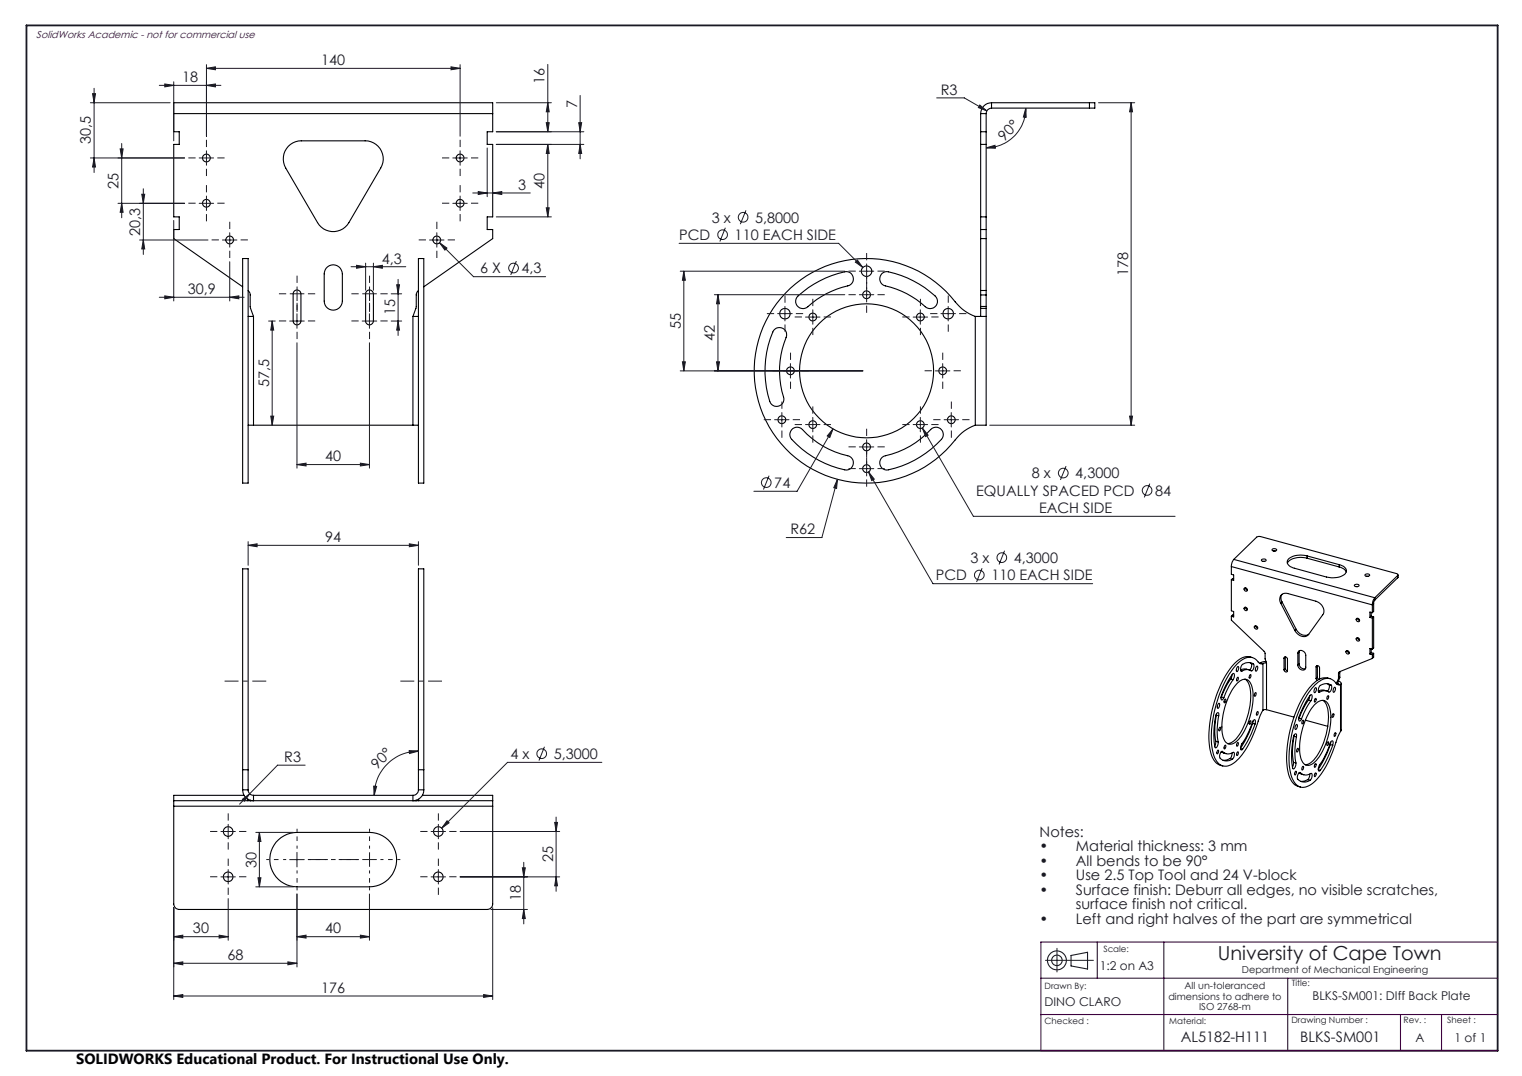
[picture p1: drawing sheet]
<svg xmlns="http://www.w3.org/2000/svg" width="420mm" height="297mm" viewBox="0 0 420 297" stroke-linecap="round" stroke-linejoin="round" font-family="sans-serif">
<g fill="none" stroke="#000" stroke-width=".3">
<path d="M47.9 31.4v-3h88.1v3M47.9 31.4h88.1M47.9 31.4v5h1.6v3.5h-1.6v20h1.6v3.5h-1.6v2.5l19.1 13.3M136 31.4v5h-1.6v3.5h1.6v20h-1.6v3.5h1.6v2.5l-19.1 13.3M270.6 31.4h1.5M270.6 39.9h1.5M270.6 36.4h1.5M270.6 31.4v48.8M272.1 31.4v48.8M273.6 29.8a1.51 1.51 0 0 0-1.5 1.6M273.6 28.4a3 3 0 0 0-3 3M273.6 28.4h27"/>
<path d="M273.6 28.4v1.4M273.6 29.8h27M300.6 28.4h1.5v1.4h-1.5M300.6 28.4v1.4M79.6 40.4a4.9 4.9 0 0 1 3.5-1.5h17.7a5 5 0 0 1 4.3 7.5l-8.8 15.1a5 5 0 0 1-8.7 0l-8.8-15.1a5.1 5.1 0 0 1 .8-6zM270.6 59.9h1.5M67 71.4h1.5v61.9h-1.5zM90 74a2.52 2.52 0 0 1 2.8-.8 2.52 2.52 0 0 1 1.7 2.4v7.5a2.5 2.5 0 0 1-2.5 2.5 2.5 2.5 0 0 1-2.5-2.5v-7.5zM115.5 71.4h1.4v61.9h-1.4zM243.4 75.5a1.95 1.95 0 0 1 1.8-.5 27.5 27.5 0 0 1 13.2 7.1 2.01 2.01 0 0 1-.4 2.6 2.01 2.01 0 0 1-2.7 0 24.5 24.5 0 0 0-11.4-5.9 2.04 2.04 0 0 1-.5-3.3zM270.6 63.4h1.5M270.6 65.9h1.5"/>
<path d="M68.5 87.3h1.5M68.5 80.2l.5 1 .1 3.7 .9 2.4M70 87.3v30.1M81.1 80.4a1.07 1.07 0 0 1 1.2-.3 1.07 1.07 0 0 1 .7 1v7.5a1.08 1.08 0 0 1-1 1.1 1.08 1.08 0 0 1-1.1-1.1v-7.5zM101.1 80.4a1.07 1.07 0 0 1 1.2-.3 1.07 1.07 0 0 1 .7 1v7.5a1.08 1.08 0 0 1-1 1.1 1.08 1.08 0 0 1-1.1-1.1v-7.5zM113.9 87.3h1.6M113.9 87.3v30.1M115.5 80.2l-.6 .9v3.7l-1 2.5M213.5 91.2a1.99 1.99 0 0 1 2.6-.5 1.99 1.99 0 0 1 .8 2.5 24.4 24.4 0 0 0-.6 16.9 2.01 2.01 0 0 1-1.6 2 2.01 2.01 0 0 1-2.3-1.3 27.6 27.6 0 0 1 1.1-19.6zM220.2 81.7a28.1 28.1 0 0 1 13.3-6.7 2 2 0 0 1 2 1.8 2 2 0 0 1-1.6 2.1 24.7 24.7 0 0 0-11.4 6 2.01 2.01 0 0 1-2.6-.5 2.01 2.01 0 0 1 .3-2.7zM269.1 87.3a13.8 13.8 0 0 1-6.7-5.5 31 31 0 0 0-45.4-1.1 31 31 0 0 0 2.1 45.4 31 31 0 0 0 45.1-5.3l1.9-1.8 3-1.6M269.1 87.3h3"/>
<path d="M269.1 87.3v30.1M270.6 80.2v1.2M270.6 84.6v.5M270.6 80.2h1.5M270.6 81.4v3.2M270.6 85.1v2.2M270.6 81.4h1.5M270.6 85.1h1.5M270.6 84.6h1.5M272.1 85.1v32.3h-3M272.1 80.2v1.2M272.1 84.6v.5"/>
<path d="M272.1 81.4v3.2M68.5 117.4h1.5M70 117.4h43.9M113.9 117.4h1.6M218.4 118.6a1.97 1.97 0 0 1 3 0 24.2 24.2 0 0 0 13 7.3 2 2 0 0 1 1 2.5 2 2 0 0 1-2.3 1.3 27.6 27.6 0 0 1-14.9-8.8 1.97 1.97 0 0 1 .2-2.3zM243.5 126.2l.4-.3a24.7 24.7 0 0 0 13.3-7.7 2.02 2.02 0 0 1 2.6 .4 2.02 2.02 0 0 1 0 2.7 27.6 27.6 0 0 1-15.1 8.4 2.02 2.02 0 0 1-1.8-1.3 2.02 2.02 0 0 1 .6-2.2zM339.8 156.4v2.1l.6 .2v1.5l-.6-.2M339.8 156.4l38.9 10.6M340.4 159.8l-.3-.1-.3 .3M340.5 154.4l-.5 .9-.2 1.1M340.5 154.4l6.4-6.2 .6-.1 37.9 10.2a.32 .32 0 0 1 .3 .2 .32 .32 0 0 1 0 .4M340.5 154.4l38.9 10.6"/>
<path d="M348.1 154.5l.1-.1a.75 .75 0 0 1 1.2 .3 .73 .73 0 0 1-1.3-.2zM348.5 154.9h.5M351 151.7a.71 .71 0 0 1 1.3 .2 .71 .71 0 0 1-1.3-.2zM351.4 152.1h.5M360.7 153.5a5.2 5.2 0 0 0-5.3 1.1 1.65 1.65 0 0 0 1.4 2.1l9.2 2.6a5.2 5.2 0 0 0 5.4-1.2 1.6 1.6 0 0 0-1.4-2.1l-.5-.1M360.7 154.1a5.4 5.4 0 0 0-5.3 1.1l-.2 .3M360.7 153.5l8.8 2.4M360.7 154.1l8.8 2.4M360.7 153.5v.6M369.5 156.5a2.53 2.53 0 0 1 2 1.4M369.5 155.9v.6M376.7 158.6a.77 .77 0 0 1 1.3 .3 .73 .73 0 0 1-1.3-.3z"/>
<path d="M377.1 159.1h.4M385.7 158.9l-6.3 6.1M385.7 159.5l-6.3 6.1M385.7 158.9v.6M385.8 158.7l-.1 .8M339.8 170.1v1.1l9.1 8.6 .2 .5v1.6l.4 1.1M339.8 160v8.6l.6 .2v1.5l-.6-.2M340.4 169.9l-.3-.1-.3 .3M343.4 167.7a.48 .48 0 0 1 .7 .2 .48 .48 0 0 1-.3 .7l-.4-.3zM343.4 162.3a.48 .48 0 0 1 .7 .2 .48 .48 0 0 1-.3 .7l-.4-.3zM343.6 162.2l.3 .5 .3 .2M343.6 167.6l.3 .5 .3 .1"/>
<path d="M346.2 172.8a.49 .49 0 0 1 .8 .2 .49 .49 0 0 1-.4 .7l-.4-.3zM346.5 172.7l.2 .5 .4 .1M353.4 166.5a1.73 1.73 0 0 1 0-2 1.73 1.73 0 0 1 2-.7l7.7 2.1a2.74 2.74 0 0 1 1.9 3.8l-3.9 5.4M353.4 166.5l3.9 7.6M353.8 164l-.3 .8 .3 1.4M353.8 166.2l3.9 7.5M353.8 166.2l-.4 .3M357.3 174.1a2.54 2.54 0 0 0 3.6 1.2l.2-.2M357.7 173.7a2.57 2.57 0 0 0 3.4 1.4M357.7 173.7l-.4 .4M358.5 180v3.2M358.5 180l-.4 .3"/>
<path d="M358.6 179.6l-.1 .4M371.5 179.7a.48 .48 0 0 1 .8 .1 .48 .48 0 0 1-.4 .7l-.5-.4zM371.8 179.6l.1 .3 .5 .3M373.8 161.5a.68 .68 0 0 1 .7-.3 .68 .68 0 0 1 .5 .6l-.2 .1a.68 .68 0 0 1-1-.4zM374.2 161.9h.4M374.3 176.1a.48 .48 0 0 1 .7-.1 .48 .48 0 0 1 .1 .7 .48 .48 0 0 1-.7 .1l-.2-.4zM374.3 170.7a.49 .49 0 0 1 .8 .2 .49 .49 0 0 1-.3 .7l-.5-.3zM374.6 170.7l.1 .3 .5 .3M374.6 176l.2 .5 .4 .1M378 170.4l.7 .2M378.4 170.1l-.4 .3M378.4 169v1.1"/>
<path d="M378.4 179.1v1.1M378.4 170.1l.7 .2M378.7 167v2.1M378.7 170.6v8.6M378.7 169.1l-.7-.2v1.5M378.7 179.2l-.7-.2v1.5M379.1 166.6v2.2l-.4 .3M379.1 170.3v8.6l-.4 .3M379.1 170.3l-.4 .3M379.1 166.6l-.4 .4M379.4 165l-.5 .9-.2 1.1M379.4 165.6l-.3 1"/>
<path d="M379.4 165v.6M335.6 197.4a21 21 0 0 0-.1 7.2M335.6 197.4l.7 .2M335.7 197.1l-.1 .3M336.3 194.2a.69 .69 0 0 1 .4 .6 .69 .69 0 0 1-.4 .6l-.1 .1a.79 .79 0 0 1 .1-1.3zM336.3 197.6l-.1 .8a18.4 18.4 0 0 0 0 6.4M336.3 197.6l-.1-.9a.87 .87 0 0 0-.7 1.1 19.7 19.7 0 0 0-.1 8.6 1.35 1.35 0 0 0 .8-1.6M337 192.4l-.1 .2M337 192.4l.7 .2M338 193.1v-.1a.54 .54 0 0 1 .3 .5 .54 .54 0 0 1-.4 .5l-.1-.4zM339.6 187.4l-1 1.7-1.6 3.3M339.6 187.4l.7 .2"/>
<path d="M340 186.3l-.4 1.1M340.3 187.6l-1.1 1.6-1.5 3.4M340.3 187.6l.2-.4a.85 .85 0 0 0-.2-1.3l-1.8 2.9a8.2 8.2 0 0 0-1.6 4l.3 .4 .5-.6M341.4 187.1l.1-.1a.56 .56 0 0 1-.2 .9zM341.5 188.5a2.16 2.16 0 0 1 3.3-.4 10.1 10.1 0 0 1 .7 7.5 16.2 16.2 0 0 1-4.7 9.4 1.92 1.92 0 0 1-3.2-1.2 18.5 18.5 0 0 1 2.2-13.1zM341.5 184a.69 .69 0 0 1 .4 .6 .69 .69 0 0 1-.4 .6v.1a.79 .79 0 0 1 0-1.3zM342.3 184.9l1.1-.3 1.2 .3M342.4 185.2h.3M343.6 187.5a5.1 5.1 0 0 1 1.6 4.5 18.9 18.9 0 0 1-4.7 12.5l-.7 .5-1.1 .2M344.8 182.9l.4 .2M345 186.2a.53 .53 0 0 1 .2 .6 .53 .53 0 0 1-.4 .4zM345 199a.53 .53 0 0 1 .2 .5 .53 .53 0 0 1-.4 .4z"/>
<path d="M345.2 183.1a1.59 1.59 0 0 1-.3 1.9M345.2 183.1l.7 .2M345.5 181.5a4.6 4.6 0 0 0-5.2 2 32.6 32.6 0 0 0-6.4 23.2 4.8 4.8 0 0 0 3.5 4.7M345.7 199.7a27.5 27.5 0 0 1-3.4 6.8M345.7 199.7l.6 .1M345.8 199l-.1 .7M345.9 183.3l.1 .6a.86 .86 0 0 1-.2 1 .86 .86 0 0 1-1.1 0h-1l-1 .3M345.9 183.3a2.2 2.2 0 0 0-3.6 1.4l.1 .5h.3M346.3 199.8a.85 .85 0 0 0-.2-1.2l-.5 .8a28.8 28.8 0 0 1-3.2 6.5 .67 .67 0 0 0 .3 1.1l.2-.2M346.3 199.8a27.1 27.1 0 0 1-3.4 7M346.3 191.3l.1-.1a.56 .56 0 0 1-.2 1zM346.8 183.9a.7 .7 0 0 1 0 1.2l-.1 .1a.79 .79 0 0 1 .1-1.3z"/>
<path d="M347 196.4a.53 .53 0 0 1 .2 .6 .53 .53 0 0 1-.5 .4zM347.8 183l-.2 .1M347.8 183l.7 .2M348.5 183.2a1.29 1.29 0 0 1-1.6-.8 3.1 3.1 0 0 0-4.6 .1 25.6 25.6 0 0 0-7.1 13.5 23.3 23.3 0 0 0 0 13.2 3.2 3.2 0 0 0 5.3 1.4 24.6 24.6 0 0 0 7-12.4l1-2.2M348.5 183.2v12.8M349.4 182.6l-1 .1-.6 .3M349.5 183l-1 .2M349.5 195.9l-1 .1M349.5 195.9l7.6 2M349.5 183v12.9M354.3 181.7a.49 .49 0 0 1 .6-.4 .49 .49 0 0 1 .4 .6v3.2M354.3 184.9a.49 .49 0 0 0 .4 .5 .49 .49 0 0 0 .6-.3"/>
<path d="M354.3 181.7v3.2M354.3 181.7l.4-.4v3.2M354.7 184.5l.2 .5 .4 .1M354.7 184.5l-.4 .4M357.7 200a.78 .78 0 0 1-.2 1.3l-.1-.7zM358.1 180.3a1.06 1.06 0 0 1 1.1-.8 1.06 1.06 0 0 1 1 .9l.1 3.7a1.06 1.06 0 0 1-1.1 .9 1.06 1.06 0 0 1-1-1l-.1-.5M358.1 180.3v3.2M358.4 198.3h.1M358.5 198.2l-.1 .3M358.5 183.2a1.37 1.37 0 0 0 1.8 1.3M358.5 198.2l.7 .2M358.5 183.2l-.4 .3"/>
<path d="M359.4 198.9l.2-.1 .1 .3a.44 .44 0 0 1 0 .5 .44 .44 0 0 1-.4 .1zM360.2 198.8l6.2 1.7M361.1 193.2l-1.4 2.3-1.2 2.7M361.1 193.2l.6 .2M361.4 192.1l-.3 1.1M361.7 193.4l-1.3 2.3-1.2 2.7M361.7 193.4l.2-.4a.85 .85 0 0 0-.2-1.3l-1.8 2.9a8.1 8.1 0 0 0-1.5 4l.2 .4 .6-.6M362.6 194.7a2.55 2.55 0 0 1 3.4-1 8.6 8.6 0 0 1 1 7 16.4 16.4 0 0 1-4.7 10.1 1.93 1.93 0 0 1-3.2-1.1 18.7 18.7 0 0 1 2.8-14.2zM362.9 192.9l.1-.1a.52 .52 0 0 1 .2 .5 .52 .52 0 0 1-.5 .4zM363 189.8a.81 .81 0 0 1-.3 1.4l-.1-.4zM363.2 184.1a.49 .49 0 0 1 .6-.4 .49 .49 0 0 1 .3 .6v3.2M363.2 187.3l.3 .5"/>
<path d="M363.2 184.1v3.2M363.2 184.1l.3-.4v3.2M363.5 186.9l.5 .6M363.5 186.9l-.3 .4M363.8 190.7l1.1-.2 1.2 .2M363.9 191l.2 .1M365 193.3a5.1 5.1 0 0 1 1.6 4.6 18.7 18.7 0 0 1-4.7 12.4l-1 .7-.7 .1M366.3 188.7l.4 .2M366.4 192.1l.1-.1a.53 .53 0 0 1 .1 .6 .53 .53 0 0 1-.4 .4zM366.7 188.9a1.59 1.59 0 0 1-.4 1.9M366.7 188.9l.6 .2M367 187.3a4.2 4.2 0 0 0-4.8 1.6 32.4 32.4 0 0 0-7.1 21.5 7.7 7.7 0 0 0 2.6 6.4l1.2 .4"/>
<path d="M367.3 189.1l.2 .6a1.21 1.21 0 0 1-.8 1.3 2.24 2.24 0 0 0-2.6 .1M367.3 189.1a2.2 2.2 0 0 0-3.5 1.4v.4l.3 .2M367.8 197.1l.3-.1v.3a.44 .44 0 0 1 0 .5 .44 .44 0 0 1-.5 .1zM368.2 189.7a.81 .81 0 0 1-.2 1.4l-.2-.4zM369 188.3l.3 .2v.3M369 188.3v.6M369.3 188.8l-.3 .1M369.3 188.8l.6 .2M369.3 188a.62 .62 0 0 1 .7 .3 .62 .62 0 0 1-.1 .7M369.3 187.5l-.3 .8M369.3 188l-.3 .3M369.4 187.3l-.1 .2"/>
<path d="M369.4 185.9v1.4M369.7 187.1l-.4 .9M369.7 187.1l-.4 .4M369.7 186.9v.2M369.7 185.5v1.4M369.7 185.5l-.3 .4M369.7 186.9l-.3 .4M369.7 185.4v.1M369.9 189a1.27 1.27 0 0 1-1.5-.8 3.2 3.2 0 0 0-4.7 .1 25.5 25.5 0 0 0-7 13.5 23.2 23.2 0 0 0 0 13.2 3.2 3.2 0 0 0 5.3 1.4 22.2 22.2 0 0 0 6.4-10.6l.8-2.5 .7-1.4M369.9 189v12.9M370.1 188.7v12.9l-.2 .3M378 180.5l.7 .2"/>
<path d="M378.4 180.2l-.4 .3M378.4 180.2l.7 .1M378.7 181.7l-9.1 3.7-.2 .5M378.7 180.7v1M379.1 180.3v1.1l-.4 .3M379.1 180.3l-.4 .4M67 212.5v-55.5h1.5v55.5M67 212.5v5.5M67 218a3 3 0 0 0 3 3v-1.5M67 212.5h1.5M67 218h1.5M67.3 219.5h-19.4v1.5"/>
<path d="M68.5 212.5v5.5M68.5 218a1.51 1.51 0 0 0 1.5 1.5M70 219.5h43.9M115.5 212.5v-55.5h1.4v55.5M115.5 212.5v5.5M115.5 218a1.57 1.57 0 0 1-1.6 1.5M115.5 212.5h1.4M115.5 218h1.4M116.6 219.5h19.4v1.5M116.9 212.5v5.5M116.9 218a3 3 0 0 1-3 3v-1.5M335.5 204.6l-.3 1.3"/>
<path d="M335.5 204.6l.7 .2M336.1 207.1a.53 .53 0 0 1 .2 .5 .53 .53 0 0 1-.5 .4zM336.5 200.9l.1-.1a.56 .56 0 0 1-.2 .9zM337 207.5l1.3 .5M337.2 207.4h.2M337.4 207.4a2.51 2.51 0 0 0 3.1 .3 1.61 1.61 0 0 1-.4 1.8M337.4 207.4a1.35 1.35 0 0 0-.8 1.6 1.35 1.35 0 0 0 1.4 1l1.2-.1 .9-.4M338 205.8v-.1a.54 .54 0 0 1 .3 .6 .54 .54 0 0 1-.4 .4l-.1-.4zM339.4 209.4l-.8 .4-1.1 .1M339.4 209.4l.7 .1M340 207.9l-.2 1.1-.4 .4M341.4 207.6l.1-.1a.56 .56 0 0 1-.2 1z"/>
<path d="M341.4 205.1l.1-.1a.59 .59 0 0 1-.2 .9zM342.3 206.7l.6 .1M356.9 210.4l-.2 1.3M356.9 210.4l.7 .2M357.1 203.2a18.7 18.7 0 0 0-.2 7.2M357.1 203.2l.7 .2M357.1 202.9v.3M357.5 213v-.1a.52 .52 0 0 1 .2 .5 .52 .52 0 0 1-.4 .4zM357.8 203.4l-.2 .8a18.2 18.2 0 0 0 0 6.4M357.8 203.4l-.1-.8a.6 .6 0 0 0-.8 .7v.3a19.7 19.7 0 0 0-.1 8.6 1.35 1.35 0 0 0 .8-1.6M358.1 206.5l.2 .3a.44 .44 0 0 1 0 .5 .44 .44 0 0 1-.5 .2zM358.5 213.4l1.3 .5"/>
<path d="M358.6 213.2l.2 .1M358.8 213.3a2.51 2.51 0 0 0 3.1 .2 1.61 1.61 0 0 1-.4 1.9M358.8 213.3a1.35 1.35 0 0 0-.8 1.5 1.35 1.35 0 0 0 1.5 1l.8 .1 1.2-.5M359.4 211.6l.2-.1a.59 .59 0 0 1-.3 1zM360.9 215.2l-.9 .4-1 .1M360.9 215.2l.6 .2M361.4 213.7l-.1 .9-.4 .6M362.9 213.4h.1a.52 .52 0 0 1 .2 .5 .52 .52 0 0 1-.5 .4zM362.9 210.9l.1-.1a.56 .56 0 0 1 .2 .5 .56 .56 0 0 1-.5 .4zM363.8 212.5l.5 .1M366.4 204.8h.2v.2a.44 .44 0 0 1 0 .5 .44 .44 0 0 1-.4 .2zM367.1 205.5l-1.4 3.4-1.9 3.4"/>
<path d="M367.1 205.5l.7 .2M367.2 204.9l-.1 .6M367.8 205.7a.69 .69 0 0 0-.3-1.2l-.4 .7a28.8 28.8 0 0 1-3.2 6.5 .67 .67 0 0 0 .2 1.1l.2-.2M367.8 205.7a27.7 27.7 0 0 1-3.5 6.9M368.4 202.3v-.1a.56 .56 0 0 1 .2 .6 .56 .56 0 0 1-.4 .4zM47.9 221v1.5M47.9 222.5v27a1.57 1.57 0 0 0 1.6 1.5h84.9a1.57 1.57 0 0 0 1.6-1.5v-27M47.9 221h20.5M47.9 222.5h88.1M68.4 221h.6M68.4 220.6v.4M69 221h.1"/>
<path d="M69 220.9v.1M69.1 221h45.7M69.1 220.9v.1M76.2 232.5a7.8 7.8 0 0 1 5.8-2.7h20a7.5 7.5 0 0 1 7.4 7.5 7.5 7.5 0 0 1-7.4 7.5h-20a7.5 7.5 0 0 1-6.8-4.3 7.5 7.5 0 0 1 1-8zM114.8 221h.1M114.8 220.9v.1M114.9 221h.6M114.9 220.9v.1M115.5 221h20.5M115.5 220.6v.4M136 221v1.5"/>
<circle cx="57" cy="56.1" r="1.07"/>
<circle cx="57" cy="43.6" r="1.08"/>
<circle cx="126.9" cy="56.1" r="1.07"/>
<circle cx="127" cy="43.6" r="1.08"/>
<circle cx="63.4" cy="66.2" r="1.07"/>
<circle cx="120.5" cy="66.2" r="1.07"/>
<circle cx="239.1" cy="74.9" r="1.45"/>
<circle cx="216.6" cy="86.6" r="1.45"/>
<circle cx="224.3" cy="87.5" r="1.07"/>
<circle cx="239.1" cy="81.3" r="1.08"/>
<circle cx="254" cy="87.5" r="1.07"/>
<circle cx="261.6" cy="86.6" r="1.45"/>
<circle cx="215.7" cy="115.9" r="1.08"/>
<circle cx="218.1" cy="102.4" r="1.07"/>
<circle cx="224.3" cy="117.2" r="1.07"/>
<circle cx="239.1" cy="102.4" r="18.5"/>
<circle cx="254" cy="117.2" r="1.07"/>
<circle cx="260.1" cy="102.4" r="1.07"/>
<circle cx="262.5" cy="115.9" r="1.08"/>
<circle cx="239.1" cy="129.3" r="1.07"/>
<circle cx="239.1" cy="123.4" r="1.07"/>
<circle cx="63" cy="229.5" r="1.33"/>
<circle cx="120.9" cy="229.5" r="1.33"/>
<circle cx="63" cy="242" r="1.32"/>
<circle cx="120.9" cy="242" r="1.32"/>
</g>
<g fill="none" stroke="#191924" stroke-width=".28">
<path d="M57 18.9l2.4-.5v.9zM57 17.8v19.8M57 18.9h70M124.5 18.4l2.5 .5-2.5 .4zM127 17.8v19.8M151.2 17.8v18.6M24.9 28.4h22.1M25.5 25.9h.9l-.4 2.5zM26 24.4v23.2M33.6 39.6v20.5M44 23.6h17M45.5 23.2l2.4 .4-2.4 .4z"/>
<path d="M47.9 22.6v16.3M57 23.6l2.4-.4v.8zM136.9 39.9h24.2M136.9 36.4h24.2M136.9 28.4h15.3M150.7 33.9h.9l-.4 2.5zM151.2 39.9l.4 2.5h-.9zM151.2 28.4l.4 2.5h-.9zM151.2 39.9v20M159.7 33.9h.8l-.4 2.5zM160.1 39.9l.4 2.5h-.8zM160.1 26.3v17.5"/>
<path d="M258.5 27h7.6l6.2 3.6M270.4 29l1.9 1.6-2.3-.9zM283.1 29.8l.1 2.6-.8-.1zM283.1 29.8a11 11 0 0 1-11 11M303.1 28.4h10M312.1 28.4l.4 2.5h-.8zM312.1 28.4v89M24.9 43.6h26M26 43.6l.4 2.5h-.9zM32.6 56.1h18.3M33.2 41.1h.8l-.4 2.5zM33.6 56.1l.4 2.5h-.8z"/>
<path d="M39.1 53.6h.8l-.4 2.5zM39.5 52.1v18.1M55 43.6h3.9M55 56.1h3.9M57 41.6v4M57 54.1v4M125 43.6h3.9M125 56.1h3.9M127 41.6v4M127 54.1v4M130.5 53.3h15.8M132 52.9l2.4 .4-2.4 .4z"/>
<path d="M134.4 40.8v13.5M136 53.3l2.5-.4v.8zM136.9 59.9h15.3M150.7 57.4h.9l-.4 2.5zM205.8 58.1l-1.5 3.8M272.1 40.8l2.5-.7 .1 .8zM38.5 66.2h18.9M39.5 66.2l.4 2.5h-.8zM47.9 60.9v22.2M61.4 66.2h4M63.4 64.2v4M63.4 72.2v10.9"/>
<path d="M96.9 73.6h15.1M98.4 73.2l2.5 .4-2.5 .4zM100.9 72.6v7.5M103 73.6l2.5-.4v.8zM103 72.6v7.5M109.5 78.6h.7l-.3 2.5zM109.9 77.1v15.5M118.5 66.2h4M120.5 64.2v4M121.3 67l2 1.5-.5 .5zM121.3 67l9.4 9.4h19.9M142.5 72.1l-1.6 3.8"/>
<path d="M187.4 67.2h44l6.7 6.6M187.7 74.9h45.4M188.7 74.9l.4 2.5h-.8zM188.7 74.9v27.5M200.2 62.9l-1.6 3.8M236 72.4l.6-.6 1.5 2zM237.1 74.9h4M239.1 72.8v4.1M239.1 79.4v4M44 82.1h23.4M45.5 81.7l2.4 .4-2.4 .4zM63.4 82.1l2.5-.4v.8z"/>
<path d="M74.1 88.6h1.9M75.1 88.6l.4 2.5h-.8zM75.1 88.6v28.8M79.9 88.6h4.1M82 86.6v4M82 94.6v34.6M99.9 88.6h4.1M102 86.6v4M102 94.6v34.6M107.9 88.6h2.9M107.9 81.1h2.9M109.9 88.6l.3 2.5h-.7z"/>
<path d="M188.3 99.9h.8l-.4 2.5zM197.1 81.3h36M197.7 99.9h.8l-.4 2.5zM198.1 81.3l.4 2.6h-.8zM198.1 81.3v21.1M214.6 86.6h4M216.6 84.6v4M222.3 87.5h4M224.3 85.5v4M237.1 81.3h4M252 87.5h4M254 85.5v4"/>
<path d="M259.6 86.6h4.1M261.7 84.6v4M74.7 114.9h.8l-.4 2.5zM187.7 102.4h50.4M213.7 115.8h4M215.8 113.9v4M218.1 100.4v3.9M222.3 117.2h4M224.3 115.2v4M229.9 118.4l-.9 2.4-.7-.5zM229.9 118.4l-9.9 17.2h-12M252 117.2h4"/>
<path d="M254 115.2v4M254.5 118.1l1.6 2-.7 .4zM254.5 118.1l14.1 24.4h55.7M258.1 102.4h4M260.1 100.4v3.9M260.5 115.8h4M262.5 113.9v4M273.1 117.4h40M311.7 114.9h.8l-.4 2.5zM82 128.2l2.5-.4v.8zM82 128.2h20M99.4 127.8l2.6 .4-2.6 .4z"/>
<path d="M212.2 131.3l-1.5 3.8M231.1 132.3l-.2 2.5-.8-.2zM231.1 132.3l-4.3 16.1h-9.8M237.1 123.4h4M237.1 129.4h4M239.1 121.4v4M239.1 127.3v4.1M239.7 130.3l1.6 2-.7 .3zM239.7 130.3l17.8 30.8h44M294.2 128.7l-1.6 3.8M317.3 133.5l-1.5 3.8M68.5 150.5l2.4-.4v.8z"/>
<path d="M68.5 149.5v6.5M68.5 150.5h47M113 150.1l2.5 .4-2.5 .4zM115.5 149.5v6.5M271 156.8l-1.5 3.9M277.2 152l-1.5 3.8M84.2 211.2h-7.6l-10.5 10.8M103.1 217l.8 .1-.6 2.4zM112.9 207.2l2.6 .1-2.5 .7zM115.5 207.3a12.3 12.3 0 0 0-12.2 12.2M150.2 206.1l-1.5 3.8M166.1 210.4h-26l-18.2 18.2"/>
<path d="M61 229.5h3.9M63 227.5v4M66.9 220.6l2-1.5-1.4 2.1zM70.6 229.8h10.4M71.6 229.8l.4 2.5h-.8zM71.6 229.8v15M79.9 237.3h4.1M82 235.3v4M119 229.5h3.9M121 227.5v4M123.4 226.6l.5 .5-2 1.5zM127 229.5h27.4"/>
<path d="M144.1 239.5h.9l-.5 2.5zM144.5 238v17M153.1 227h.7l-.3 2.5zM153.5 225.5v20.5M47.9 258.5l2.5-.4v.8zM47.9 250.5v25.4M47.9 258.5h15.1M60.5 258.1l2.5 .4-2.5 .4zM61 242h3.9M63 240v4M63 248v11.5M70.6 244.8h10.4"/>
<path d="M71.2 242.3h.8l-.4 2.5zM82 258.5l2.5-.4v.8zM82 258.5h20M82 246.8v20.1M99.4 258.1l2.6 .4-2.6 .4zM102 246.8v12.7M119 242h3.9M121 240v4M127 242h27.4M135.5 251h10.1M136 250.5v25.4M144.5 251l.5 2.5h-.9z"/>
<path d="M153.5 242l.3 2.5h-.7zM47.9 265.9l2.5-.4v.8zM47.9 274.9l2.5-.4v.8zM47.9 265.9h34.1M47.9 274.9h88.1M79.4 265.5l2.6 .4-2.6 .4zM133.5 274.5l2.5 .4-2.5 .4zM288.5 265.1h13.2M291.7 261.8v6.5"/>
<circle cx="205.1" cy="60" r="1.34"/>
<circle cx="141.7" cy="74" r="1.34"/>
<circle cx="199.4" cy="64.8" r="1.32"/>
<circle cx="211.5" cy="133.2" r="1.34"/>
<circle cx="293.4" cy="130.6" r="1.33"/>
<circle cx="316.6" cy="135.4" r="1.33"/>
<circle cx="270.2" cy="158.7" r="1.33"/>
<circle cx="276.5" cy="153.9" r="1.32"/>
<circle cx="149.5" cy="208" r="1.33"/>
</g>
<g fill="none" stroke="#191924" stroke-width=".3">
<path d="M295.6 263.7l4.5-.8v4.6l-4.5-.9z"/>
<circle cx="291.6" cy="265.1" r="2.61"/>
<circle cx="291.7" cy="265.1" r="1.45"/>
</g>
<g fill="none" stroke="#191924" stroke-width=".28" stroke-dasharray="15.2 1.3 1.3 1.3" stroke-linecap="butt">
<path d="M54 56.1h-2M54 43.6h-2M57 53.1v-2M57 59.1v2M57 40.6v-2M57 46.6v2M60 56.1h2M60 43.6h2M124 56.1h-2M124 43.6h-2M127 53.1v-2M127 59.1v2"/>
<path d="M127 40.6v-2M127 46.6v2M130 56.1h2M130 43.6h2M60.4 66.2h-2M63.4 63.2v-2M63.4 69.2v2M66.4 66.2h2M82 78.1v-2M102 78.1v-2M117.5 66.2h-2M120.5 63.2v-2"/>
<path d="M120.5 69.2v2M123.5 66.2h2M236.1 74.8h-2M239.1 71.8v-2M239.1 77.8v2M239.1 78.3v-2M242.1 74.8h2M79 88.6h-2M79 81.1h-2M82 85.6v-2M82 91.6v2M82 81.1v-2"/>
<path d="M82 81.1h-2M82 81.1v2M82 81.1h2M82 84.1v2M85 88.6h2M85 81.1h2M99 88.6h-2M99 81.1h-2M102 85.6v-2M102 91.6v2M102 81.1v-2M102 81.1h-2"/>
<path d="M102 81.1v2M102 81.1h2M102 84.1v2M105 88.6h2M105 81.1h2M213.6 86.6h-2M216.6 83.6v-2M216.6 89.6v2M218.1 99.3v-2M219.6 86.6h2M221.3 87.5h-2M224.3 84.5v-2"/>
<path d="M224.3 90.5v2M227.3 87.5h2M236.1 81.3h-2M239.1 84.3v2M242.1 81.3h2M251 87.5h-2M254 84.5v-2M254 90.5v2M257 87.5h2M258.7 86.6h-2M260.1 99.3v-2M261.7 83.6v-2"/>
<path d="M261.7 89.6v2M264.7 86.6h2M212.8 115.8h-2M215.1 102.3h-2M215.8 112.8v-2M215.8 118.8v2M218.1 105.3v2M218.8 115.8h2M221.1 102.3h2M221.3 117.2h-2M224.3 114.2v-2M227.3 117.2h2"/>
<path d="M251 117.2h-2M254 114.2v-2M257 117.2h2M257.1 102.3h-2M259.5 115.8h-2M260.1 105.3v2M262.5 112.8v-2M262.5 118.8v2M263.1 102.3h2M265.5 115.8h2M224.3 120.2v2M236.1 123.3h-2"/>
<path d="M236.1 129.3h-2M239.1 120.3v-2M239.1 126.3v2M239.1 126.3v-2M239.1 132.3v2M242.1 123.3h2M242.1 129.3h2M254 120.2v2M60 229.5h-2M63 226.5v-2M63 232.5v2M63 239v-2"/>
<path d="M66 229.5h2M102 237.3v-2M102 237.3h-2M102 237.3v2M102 237.3h2M118 229.5h-2M121 226.5v-2M121 232.5v2M121 239v-2M124 229.5h2M60 242h-2M63 245v2"/>
<path d="M66 242h2M118 242h-2M121 245v2M124 242h2"/>
</g>
<path d="M62 188h11.5M122 188h-11.5" fill="none" stroke="#191924" stroke-width=".28" stroke-dasharray="15.2 1.3 1.3 1.3" stroke-dashoffset="11.4" stroke-linecap="butt"/>
<path d="M79 237.3h-5.5M82 234.3v-5.5M85 237.3h5.5M99 237.3h-5.5M102 234.3v-5.5M105 237.3h5.5M82 240.3v5.5M102 240.3v5.5" fill="none" stroke="#191924" stroke-width=".28" stroke-dasharray="15.2 1.3 1.3 1.3" stroke-dashoffset="14.4" stroke-linecap="butt"/>
<path d="M85 237.3h14" fill="none" stroke="#191924" stroke-width=".28" stroke-dasharray="15.2 1.3 1.3 1.3" stroke-dashoffset="10.1" stroke-linecap="butt"/>
<path d="M7.3 7h406v283h-406z" fill="none" stroke="#191924" stroke-width=".5"/>
<path d="M287.2 270h126.1M302.8 260v10M321.2 260v30M355.4 270v20M413.3 260h-126.1v30h126.1M287.2 280h126.1M386.5 280v10M397.8 280v10" fill="none" stroke="#400040" stroke-width=".3"/>
<g fill="#191924">
<path d="M60.5 258.1l2.5 .4-2.5 .4zM47.9 258.5l2.5-.4v.8zM79.4 265.5l2.6 .4-2.6 .4zM47.9 265.9l2.5-.4v.8z"/>
<path d="M57 18.9l2.4-.5v.9zM124.5 18.4l2.5 .5-2.5 .4zM45.5 23.2l2.4 .4-2.4 .4zM57 23.6l2.4-.4v.8zM132 52.9l2.4 .4-2.4 .4zM136 53.3l2.5-.4v.8zM82 128.2l2.5-.4v.8zM99.4 127.8l2.6 .4-2.6 .4zM121.3 67l1.5 2 .5-.5zM98.4 73.2l2.5 .4-2.5 .4zM103 73.6l2.5-.4v.8zM45.5 81.7l2.4 .4-2.4 .4zM63.4 82.1l2.5-.4v.8zM270.4 29l-.4 .7 2.3 .9zM231.1 132.3l-1 2.3 .8 .2zM229.9 118.4l-1.6 1.9 .7 .5zM236.6 71.8l-.6 .6 2.1 1.4zM239.7 130.3l.9 2.3 .7-.3zM254.5 118.1l.9 2.4 .7-.4zM82 258.5l2.5-.4v.8zM99.4 258.1l2.6 .4-2.6 .4zM66.9 220.6l.6 .6 1.4-2.1zM123.4 226.6l-1.5 2 2-1.5z"/>
<path d="M272.1 40.8l2.5-.7 .1 .8zM283.1 29.8l.1 2.6-.8-.1z"/>
<path d="M112.9 207.2l2.6 .1-2.5 .7zM103.1 217l.8 .1-.6 2.4z"/>
<path d="M150.7 57.4h.9l-.4 2.5zM151.2 39.9l.4 2.5h-.9z"/>
<path d="M150.7 33.9h.9l-.4 2.5zM151.2 28.4l.4 2.5h-.9zM26 43.6l.4 2.5h-.9zM25.5 25.9h.9l-.4 2.5z"/>
<path d="M33.2 41.1h.8l-.4 2.5zM33.6 56.1l.4 2.5h-.8zM159.7 33.9h.8l-.4 2.5zM160.1 39.9l.4 2.5h-.8zM109.5 78.6h.7l-.3 2.5zM109.9 88.6l.3 2.5h-.7zM75.1 88.6l.4 2.5h-.8zM74.7 114.9h.8l-.4 2.5zM39.1 53.6h.8l-.4 2.5zM39.5 66.2l.4 2.5h-.8zM198.1 81.3l.4 2.6h-.8zM197.7 99.9h.8l-.4 2.5zM188.7 74.9l.4 2.5h-.8zM188.3 99.9h.8l-.4 2.5zM71.6 229.8l.4 2.5h-.8zM71.2 242.3h.8l-.4 2.5zM153.1 227h.7l-.3 2.5zM153.5 242l.3 2.5h-.7zM144.1 239.5h.9l-.5 2.5zM144.5 251l.5 2.5h-.9z"/>
<path d="M312.1 28.4l.4 2.5h-.8zM311.7 114.9h.8l-.4 2.5z"/>
<path d="M68.5 150.5l2.4-.4v.8zM113 150.1l2.5 .4-2.5 .4z"/>
<path d="M47.9 274.9l2.5-.4v.8zM133.5 274.5l2.5 .4-2.5 .4z"/>
</g>
<text font-size="5.3" fill="#191924" x="336" y="265.1">University of Cape Town</text>
<text font-size="4.1" x="21" y="293.7">SOLIDWORKS Educational Product. For Instructional Use Only.</text>
<g font-size="4" fill="#191924">
<text x="88.6" y="18">140</text>
<text x="50.3" y="22.7">18</text>
<text x="150.3" y="23.3" transform="rotate(-90 150.3 23.3)">16</text>
<text x="159.3" y="29.7" transform="rotate(-90 159.3 29.7)">7</text>
<text x="259.6" y="26.1">R3</text>
<text x="25.1" y="39.8" transform="rotate(-90 25.1 39.8)">30,5</text>
<text x="277.1" y="39.1" transform="rotate(-45 277.1 39.1)">90°</text>
<text x="32.7" y="52.1" transform="rotate(-90 32.7 52.1)">25</text>
<text x="143" y="52.4">3</text>
<text x="150.3" y="52.1" transform="rotate(-90 150.3 52.1)">40</text>
<text x="38.7" y="65" transform="rotate(-90 38.7 65)">20,3</text>
<text x="196.4" y="61.4">3 x</text>
<text x="208.4" y="61.4">5,8000</text>
<text x="187.4" y="66.2">PCD</text>
<text x="202.7" y="66.2">110 EACH SIDE</text>
<text x="105.3" y="72.7">4,3</text>
<text x="132.5" y="75.4">6 X</text>
<text x="143.9" y="75.4">4,3</text>
<text x="311.3" y="76.2" transform="rotate(-90 311.3 76.2)">178</text>
<text x="51.8" y="81.2">30,9</text>
<text x="109" y="87.1" transform="rotate(-90 109 87.1)">15</text>
<text x="187.9" y="90.8" transform="rotate(-90 187.9 90.8)">55</text>
<text x="197.3" y="94.1" transform="rotate(-90 197.3 94.1)">42</text>
<text x="74.3" y="106.8" transform="rotate(-90 74.3 106.8)">57,5</text>
<text x="89.8" y="127.3">40</text>
<text x="213.7" y="134.7">74</text>
<text x="269.4" y="136.8">EQUALLY SPACED PCD</text>
<text x="284.7" y="132">8 x</text>
<text x="296.7" y="132">4,3000</text>
<text x="318.8" y="136.8">84</text>
<text x="286.7" y="141.6">EACH SIDE</text>
<text x="89.8" y="149.6">94</text>
<text x="218.1" y="147.5">R62</text>
<text x="267.8" y="155.4">3 x</text>
<text x="279.8" y="155.4">4,3000</text>
<text x="258.2" y="160.2">PCD</text>
<text x="273.6" y="160.2">110 EACH SIDE</text>
<text x="140.8" y="209.5">4 x</text>
<text x="152.8" y="209.5">5,3000</text>
<text x="78.5" y="210.3">R3</text>
<text x="104.1" y="212.4" transform="rotate(-45 104.1 212.4)">90°</text>
<text x="286.9" y="231">Notes:</text>
<text x="70.7" y="239.5" transform="rotate(-90 70.7 239.5)">30</text>
<text x="152.6" y="238" transform="rotate(-90 152.6 238)">25</text>
<text x="286.9" y="235">•</text>
<text x="286.9" y="239">•</text>
<text x="296.9" y="235">Material thickness: 3 mm</text>
<text x="296.9" y="239">All bends to be 90°</text>
<text x="286.9" y="243">•</text>
<text x="296.9" y="243">Use 2.5 Top Tool and 24 V-block</text>
<text x="143.7" y="248.7" transform="rotate(-90 143.7 248.7)">18</text>
<text x="286.9" y="247">•</text>
<text x="296.9" y="247">Surface finish: Deburr all edges, no visible scratches,</text>
<text x="296.9" y="251">surface finish not critical.</text>
<text x="53.3" y="257.6">30</text>
<text x="89.8" y="257.6">40</text>
<text x="286.9" y="255">•</text>
<text x="296.9" y="255">Left and right halves of the part are symmetrical</text>
<text x="62.8" y="265">68</text>
<text x="88.6" y="274">176</text>
<text x="325.8" y="287.5">AL5182-H111</text>
<text x="358.8" y="287.5">BLKS-SM001</text>
</g>
<g font-size="3.3" fill="#191924">
<text x="303.5" y="267.8">1:2 on A3</text>
<text x="362.2" y="275.9">BLKS-SM001: DIff Back Plate</text>
<text x="288.2" y="277.6">DINO CLARO</text>
<text x="390.6" y="287.6">A</text>
<text x="401.4" y="287.6">1 of 1</text>
</g>
<text font-size="2.8" fill="#400040" x="10" y="10.5">SolidWorks Academic - not for commercial use</text>
<g font-size="2.7" fill="#191924">
<text x="342.7" y="268.7">Department of Mechanical Engineering</text>
<text x="322.4" y="275.9">dimensions to adhere to</text>
<text x="326.9" y="272.9">All un-toleranced</text>
<text x="330.9" y="278.9">ISO 2768-m</text>
</g>
<g font-size="2.4" fill="#191924">
<text x="304.5" y="262.8">Scale:</text>
<text x="288.2" y="272.9">Drawn By:</text>
<text x="356.5" y="272.3">Title:</text>
<text x="288.2" y="282.6">Checked :</text>
<text x="322.6" y="282.6">Material:</text>
<text x="356.4" y="282.3">Drawing Number :</text>
<text x="387.3" y="282.4">Rev. :</text>
<text x="399.3" y="282.3">Sheet :</text>
</g>
</svg>
